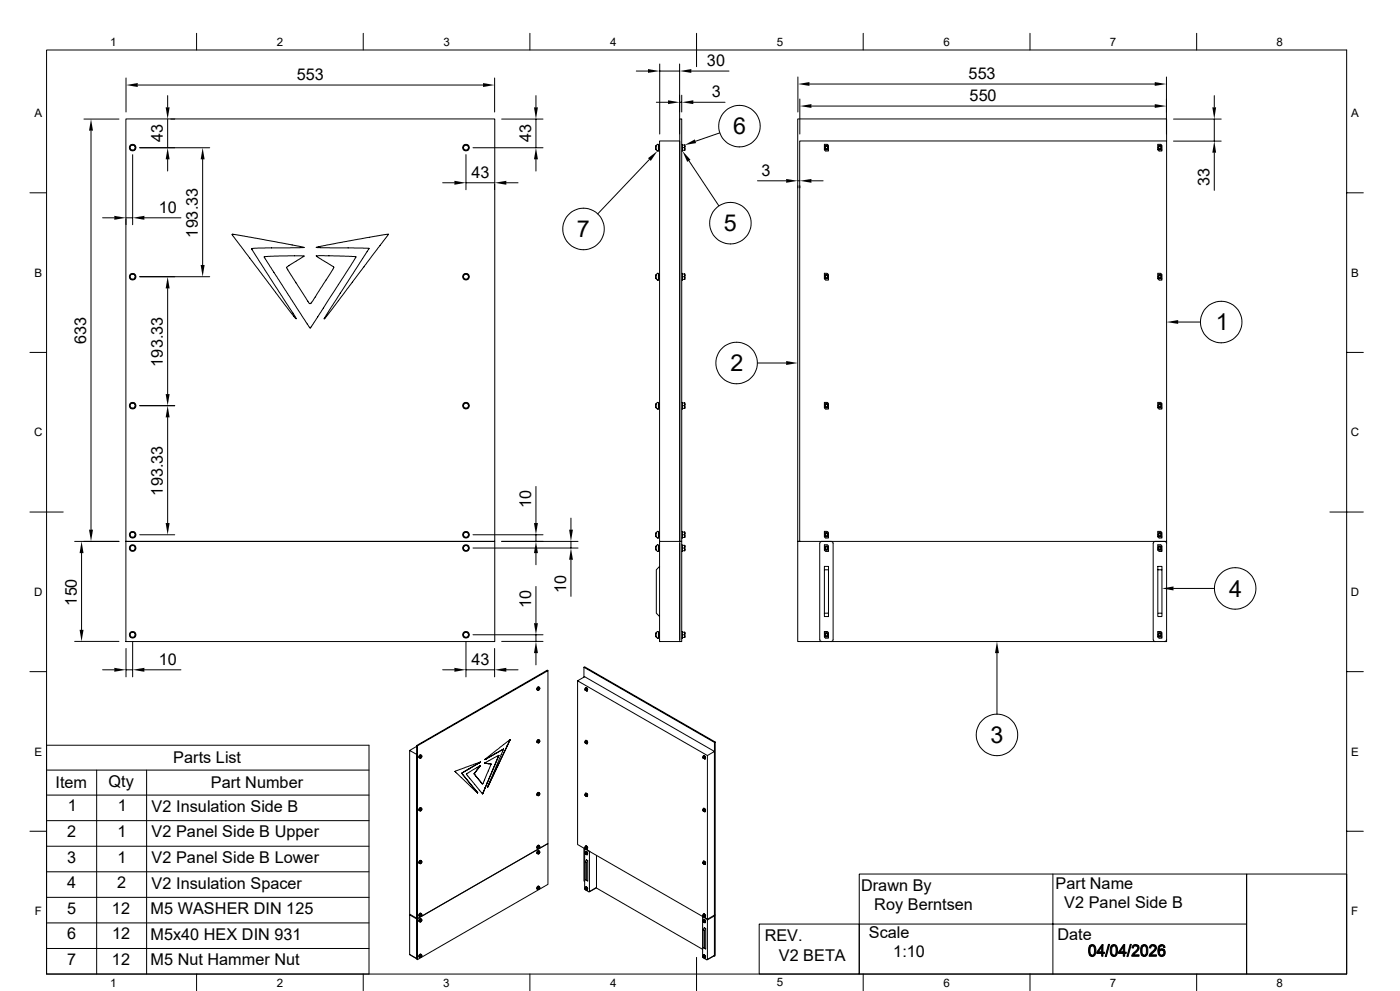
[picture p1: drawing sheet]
<svg xmlns="http://www.w3.org/2000/svg" width="420mm" height="297mm" viewBox="0 0 420 297" stroke-linecap="round" stroke-linejoin="round" font-family="sans-serif">
<g fill="none" stroke="#000" stroke-width=".3">
<path d="M14 15h390v276.9h-390zM59 10v5M109 10v5M159 10v5M197.9 19.2v21M203.9 19.2v21M209 10v10M259 10v5M309 10v5M359 10v5M25.2 35.7h10.5M27.3 39.2v119.5"/>
<path d="M37.8 35.6h110.6v126.7h-110.6v30h110.6v-30h-110.6zM37.8 23.4v10.2M41.3 25.5h103.6M50.3 28.7v3.5M50.3 35.7v8.6M51.2 35.7h1.2M148.4 23.4v10.2M150.5 35.7h12.4M160.8 28.7v3.5M160.8 35.7v8.6M190.9 21.3h3.5M196.9 30.6h3.5"/>
<path d="M197.9 21.3h6M203.9 30.6h.6M203.9 35.6h.6v126.7h-.6zM204.5 28.5v5.1M207.4 21.3h11.3M208 30.6h9.5M215.9 39.8l-7.2 2.5M239.4 23.1v10.5M239.9 29.7v10.5M242.8 25.2h103.6M243.4 31.8h103M349.9 23.1v17.1"/>
<path d="M352 35.7h14.4M364.3 28.7v3.5M364.3 35.7v6.6M9 57.8h5M39.8 46.4v21M41.9 44.3h21M50.3 47.8v3.5M60.8 47.8v31.6M132.8 54.8h3.5M139.8 46.4v10.5M139.8 54.8h8.6M141.9 44.3h21"/>
<path d="M148.4 55.2v1.7M151.9 54.8h3.5M160.8 47.8v3.5M194.8 47.8l-15.5 16.3M196.8 43.8v.9M196.9 43.6l.6-.3v2l-.7-.4zM197.5 43.6h.2v1.3h-.2M197.7 43.8h.2M197.7 44.7h.2M197.9 42.2h6v120.1h-6zM204.5 43.3h.2v2h-.2M204.7 43.5h.7v.3v.4h-.7"/>
<path d="M205.4 43.5v1.5h-.7M205.4 44.2v.8M206.7 48.2l8.9 13.5M227.2 54.2h8.6M239.4 55.7v.6M239.4 54.2h.5M239.9 42.2h110.1v120.1h-110.1zM239.9 55.7v.6M243.4 54.2h3.5M247.3 43.6h1.2v1.3M247.4 44.9h1.1v.4h-.8zM248.2 43.9l.2 .3-.2 .4"/>
<path d="M248.5 43.6l-.4-.3h-.8v1.6M347.3 43.6h1.3v1.3M347.4 44.1v.3M347.4 44.1l.4-.4 .5 .2-.5-.1-.3 .3 .1 .6h.6h-.5l-.3-.3M348.2 43.9l.2 .3-.2 .4M348.5 43.6l-.4-.3h-.8v1.6h1.3v.4h-.8l-.4-.4M350 42.2v-6.6h-110.7v126.7h.6h-.6v30h110.7v-30M352 42.3h14.4M364.3 45.8v11.3M404 57.8h5M30.8 65.3h3.5M37.8 65.6v1.8"/>
<path d="M37.8 65.3h2M43.3 65.3h11M69.6 70.2l21.6 3.9-15.3 .3a.33 .33 0 0 0-.4 .2 .33 .33 0 0 0 .3 .5l13.1 20.4-3.6-4.4zM79.2 77l4.5-.3 7.5 .1-5.3 3.4 6.6 10.4 .6 .4 .8-.9 6.3-10-5.3-3.4 11.7 .2a.37 .37 0 0 1 .1 .4 .37 .37 0 0 1-.2 .3l-13.5 20.7zM94.9 74.1l12.4-2.4 9.2-1.5-19.2 25.4 13.4-21.2zM41.9 82.9h21M50.3 86.4v31.7M196.8 82.4v1M197 82.1l.5-.2v2h-.3l-.4-.4v-1.2zM197.5 82.3h.2v1.2h-.2M197.7 82.4h.2M197.7 83.4h.2"/>
<path d="M204.5 81.9h.2v2h-.2M204.7 82.1h.7v.4v.4h-.7M205.4 82.1v1.6h-.7M205.4 82.9v.8M247.3 82.3h1.2v1.2M247.4 83.5h1.1v.4h-.9zM248.1 82l.4 .3M248.1 81.9h-.8v1.6M248.2 82.6l.2 .3-.2 .4M347.3 82.3h1.3v1.2M347.4 82.8v.3M347.4 82.8l.3-.4h.4l.2 .1h-.7l-.1 .6 .4 .3 .4-.1-.5 .1-.4-.3"/>
<path d="M348.1 82l.4 .3M348.1 81.9h-.8v1.6h1.3v.4h-1l-.2-.4M348.2 82.6l.2 .3-.2 .4M353.4 96.5h6.7M9 105.6h5M227.2 108.8h8.6M404 105.6h5M41.9 121.6h10.5M50.3 125.1v31.7M196.8 121.1v1M196.9 120.9l.6-.3v2l-.7-.4zM197.5 121h.2v1.2h-.2"/>
<path d="M197.7 121.1h.2M197.7 122.1h.2M204.5 120.6h.2v2h-.2M204.7 120.8h.7v.4v.4h-.7M205.4 120.8v1.6h-.7M205.4 121.6v.8M247.3 121h1.2v1.2M247.4 122.2h1.1v.4h-.8zM248.2 121.2l.2 .4-.2 .3M248.5 121l-.4-.4h-.8v1.6M347.3 121h1.3v1.2M347.4 121.5v.2"/>
<path d="M347.4 121.5l.4-.4 .5 .1-.4-.1-.4 .3 .1 .6h.6l-.5 .1-.3-.3M348.2 121.2l.2 .4-.2 .3M348.5 121l-.4-.4h-.8v1.6h1.3v.4h-.8l-.4-.4M9 153.5h10M160.8 145.8v11M171.3 155.3v3.5M196.8 159.8v.9M197 159.4l.5-.1v1.9l-.7-.3v-1.2zM197.5 159.7h.2v1.2h-.2M197.7 159.8h.2M204.5 159.3h.2v1.9h-.2M204.7 159.5h.7v.3v.5h-.7"/>
<path d="M205.4 159.5v1.6h-.7M247.3 159.7h1.2v1.2M248.1 159.3l.4 .4M248.1 159.3h-.8v1.6M248.2 159.9l.2 .4-.2 .3M347.3 159.7h1.3v1.2M348.1 159.3l.4 .4M348.1 159.3h-.8v1.6h1.3v.3h-.8l-.4-.3M348.2 159.9l.2 .4-.2 .3M398.9 153.5h10.1M22.4 162.3h13.3M24.5 165.8v23"/>
<path d="M41.9 160.3h10.5M141.9 160.3h21M141.9 164.3h31.5M150.5 162.3h22.9M160.8 160.3v2M160.8 165.8v3.4M160.8 175.8v11M171.3 162.3v2M171.3 167.8v10.9M197.5 163.7v1.6h-.3l-.5-.7 .1-.8M197.5 163.7v-.4h-.3l-.4 .4v1.1M197.5 163.7h.2v1.1h-.2"/>
<path d="M197.7 160.7h.2M197.7 163.8h.2M197.7 164.8h.2M197.9 169.8l-1 1v13l1 1M197.9 162.3v30h6M203.9 162.3h.6v30h-.6zM203.9 162.8v29M204.5 163.3h.2v2h-.2M204.7 163.4h.7v.4v.5h-.7M205.4 160.3v.8M205.4 163.4v1.7h-.7M205.4 164.3v.8"/>
<path d="M245.9 162.8v29M246 162.8l.4-.5h3l.5 .5M247.3 164.8h1.2v.5h-.8M247.3 163.7h1.2v1.1M247.3 170.8h1.2v13M247.4 160.9h1.1v.3h-.8zM247.4 164.8l.3 .4M248.2 163.9l.2 .4-.2 .3M248.5 163.7l-.4-.4h-.8v1.5M248.5 170.8v-1h-1.2v14M249.9 162.8v29M347.3 163.7h1.3v1.1"/>
<path d="M347.3 170.8h1.3v13M347.4 160.1v.3M347.4 164.8l.4 .4M347.4 164.1v.3M347.4 160.1l.5-.4 .4 .2-.5-.1-.3 .3 .2 .6h.5l-.4 .1-.4-.4M347.4 164.1l.4-.4 .5 .2-.4-.2-.4 .4 .1 .6h.6l-.5 .1-.3-.4M348.2 163.9l.2 .4-.2 .3M348.5 163.7l-.4-.4h-.8v1.5h1.3v.5h-.8M348.6 170.8v-1h-1.3v14M349.9 162.8l-.4-.5h-3l-.5 .5-.1 29 .6 .4M352 176.4h12.3M22.4 192.2h13.3"/>
<path d="M37.8 194.4v8.5M39.8 192.4v10.5M139.8 192.4v10.5M141.9 190.2h21M148.4 194.4v8.5M150.5 192.2h12.4M160.8 190.2v2M160.8 195.7v3.6M175.2 200l39.1 22.5 .2-.1v51.8l-.2 .1v-51.8M196.8 189.8v1M196.9 189.6l.6-.3v2l-.7-.4zM197.5 189.7h.2v1.2h-.2"/>
<path d="M197.7 189.8h.2M197.7 190.8h.2M204.5 189.3h.2v2h-.2M204.7 189.5h.7v.3v.4h-.7M205.4 189.5v1.6h-.7M205.4 190.2v.9M246 191.8l.4 .4M247.3 183.8h1.2v1h-1.2zM247.3 189.7h1.2v1.2M247.4 190.9h1.1v.4h-.8zM247.4 190.4l.2-.6 .7 .1-.5-.1-.4 .3 .2 .6h.6l-.6 .1-.2-.4M248.2 189.9l.2 .3-.2 .4"/>
<path d="M248.5 189.7l-.4-.4h-.8v1.6M249.9 191.8l-.5 .4M299.1 195.7v18.3M347.3 183.8h1.3v1h-1.3zM347.3 189.7h1.3v1.2M347.4 190.1v.3M347.4 190.1l.4-.4 .5 .2-.5-.1-.3 .3 .2 .6h.5l-.5 .1-.3-.4M348.2 189.9l.2 .3-.2 .4M348.5 189.7l-.4-.4h-.8v1.6h1.3v.4h-.8l-.4-.4M349.9 191.8l-.4 .4M9 201.3h5M30.8 200.7h3.5"/>
<path d="M37.8 200.7h2M43.3 200.7h11M132.8 200.7h3.5M139.8 200.7h8.6M151.9 200.7h3.5M161.2 206.1l.3 .1-.2 .4-.2-.1zM161.2 206.1l.6-.1-.3 .2M161.3 206.6l.2 .3M161.5 205.9a.56 .56 0 0 0-.3 .9M161.5 206.3l.2-.1a.26 .26 0 0 1 .2 .4 .26 .26 0 0 1-.5-.1zM161.6 205.8l.1 .1M161.7 206a.42 .42 0 0 0-.5 .2 .42 .42 0 0 0 .1 .6"/>
<path d="M161.8 206l.2 .3-.3 .5-.2 .1-.4-.4M164.4 201v51.8l-39.2 22.5 39.2-22.5v12.2l-39.2 22.6M173.3 204l38.9 22.4 2.1-1.2v49.1l-2.1 1.2v-49.1M175.2 202.9v-2.9l.2-.1 39.1 22.5M175.5 206.3l.4 .3v.5M175.6 206.6l.3 .1-.2 .2M175.6 206.6h.1M175.6 206.7l.1-.2 .2 .4M175.6 206.5v.1M175.6 206.6l.3 .3M175.6 206.5h.1M175.6 206.5l.1 .4z"/>
<path d="M175.7 206.1l-.2 .7 .6 .3-.5-.3M175.7 206.9h.1M175.7 206.1l.4 .1zM175.7 206.9h.2M175.9 206.9h.1M175.9 206.3v.2M176.1 206.2l.1 .2M176.1 206.3l.2 .4M176.2 206.4v.4M176.2 206.4l-.3 .2M176.2 206.4l-.1 .7M404 201.3h5"/>
<path d="M14 238.3h96.7M14 230.8h96.7M14 223.4h96.7v68.5h-96.7zM29 230.8v61.1M44 230.8v61.1M125 223.7l-2.1 1.2 2.1 1.2v49.1l-2.1-1.2v-49.1M125 223.4v51.8l.2 .1v-51.8l-.2-.1 39.2-22.5 .2 .1-39.2 22.5M125.9 226.5l.2 .1-.2 .4-.2-.1zM125.9 226.5l.3-.2 .2 .1-.3 .2M125.9 227l.2 .2M126.2 226.2a.56 .56 0 0 0-.4 .9M126.2 226.2l.1 .1"/>
<path d="M126.3 226.5a.26 .26 0 0 1 .2 .4 .26 .26 0 0 1-.5 0zM126.3 226.4a.42 .42 0 0 0-.5 .2 .42 .42 0 0 0 .1 .5M126.4 226.4l.2 .3-.3 .5h-.2l-.4-.3M138.6 231.8v.1M138.6 231.7v.2M138.6 231.7v.1M138.6 231.9l4.3 5.2M138.6 231.9h.1M138.6 231.9l4.4 5.3M140.6 230.4l-2 1.3M140.6 230.4l.1 .1M140.7 230.5l-2.1 1.3"/>
<path d="M142.2 231.9l.2 .2M142.2 231.9h.1M142.3 231.9l.1 .3M142.4 232.1l.9 1.1M142.4 232.1v.1M142.4 232.2l.9 1M142.5 231.5l-.3 .4M142.5 231.5v.1M142.5 231.6l-.2 .3M142.9 237.1l.4 .5M142.9 237.1l.1 .1M143 237.2l.3 .4"/>
<path d="M143.2 230.6l-.7 .9M143.2 230.6h.1M143.3 233.2l1.2 1.6M143.3 230.6l-.8 1M143.3 233.2h.1M143.7 228.7l-3 1.8M143.7 228.6l-3.1 1.8M143.7 228.6v.1M144.1 228.4l-.4 .2M144.1 229.5l-.9 1.1M144.1 228.4l-.4 .3M144.1 228.4l-7.2 2.6a.28 .28 0 0 0-.4 .2 .28 .28 0 0 0 .3 .3l6.5 6.1"/>
<path d="M144.1 229.4l-.8 1.2M144.1 229.4l-4.2 2.6 4.9 5.9M144.1 228.4h.1M144.1 229.4h.1M144.5 234.8l.2 .1M144.5 234.8h.1M144.7 237.9h.1M144.8 237.8l-.1 .1M144.8 237.8h.1M144.9 237.8l-.1 .1M145.4 228.7l1.1 .2M145.5 236.1l-.7 1.7"/>
<path d="M145.5 236.1h.1M145.6 236.1l-.7 1.7M145.8 227.4l-.3 .2M145.8 227.4v.1M146.1 234.7l-.6 1.4M146.1 234.7h.1M146.2 234.7l-.6 1.4M146.5 228.9l.8 .1M146.5 228.9h.1M147.3 229l-2.3 5.6-.2 .3-.3-.1M147.3 229h.1M147.7 230.8l-1.6 3.9"/>
<path d="M147.7 232.8l-1.4 3M147.7 230.8h.1M147.7 232.8h.1M147.8 230.8l-1.6 3.9M147.8 232.8l-1.5 3M148.8 225.8l-3 1.7M148.8 225.8l-3 1.6M148.8 225.8h.1M149.2 229.7l-1.5 3.1M149.2 229.7h.1M149.3 229.7l-1.5 3.1M149.6 226.4l-1.8 4.4"/>
<path d="M149.6 226.4l-1.9 4.4M149.6 226.4h.1M149.6 226.4l-4.2 2.3M150.5 227.1l-1.3 2.6M150.5 227.1h.1M150.5 227.1l-1.2 2.6M151 224.5l-2.2 1.3M151 224.5l-4.7 11.3M151 224.5h.1M152.1 223.5l-1.6 3.6M152.1 223.5h.1M152.2 223.5l-1.7 3.6"/>
<path d="M153 221.7l-.9 1.8M153.1 221.7l-.9 1.8M153.1 221.7l-7.7 6 .4-.2M153.1 221.7h.1M161.2 221.9l.3 .1-.2 .5-.2-.2zM161.2 237.7l.3 .2-.2 .4-.2-.2zM161.2 221.9l.4-.2 .2 .1-.3 .2M161.2 237.7l.4-.2 .2 .2-.3 .2M161.3 222.5l.2 .2M161.3 238.3l.2 .2M161.5 221.7a.59 .59 0 0 0-.3 .9M161.5 237.5a.56 .56 0 0 0-.3 .9"/>
<path d="M161.6 221.7h.1M161.6 237.5h.1M161.7 222a.26 .26 0 0 1 .2 .4 .26 .26 0 0 1-.5 0zM161.7 237.8a.26 .26 0 0 1 .2 .4 .26 .26 0 0 1-.5 0zM161.7 221.8a.42 .42 0 0 0-.5 .2 .42 .42 0 0 0 .1 .5M161.7 237.7a.42 .42 0 0 0-.5 .1 .42 .42 0 0 0 .1 .6M161.8 221.8l.2 .3-.2 .4-.3 .2-.4-.4M161.8 237.7l.2 .2-.4 .6-.5-.4M175.5 222.1l.4 .3v.5M175.5 238l.4 .2v.5M175.6 238.3h.3l-.2 .2M175.6 222.4v.1"/>
<path d="M175.6 238.2v.1M175.6 222.5l.2-.2v.4M175.6 238.4l.2 .2M175.6 222.3v.2M175.6 238.1v.2M175.6 238.2h.3l-.1 .3M175.6 238.3l.3 .2M175.6 222.3l.3 .2-.1 .3zM175.6 238.1h.1M175.6 222.4l.1 .3zM175.6 238.2l.1 .3zM175.6 222.3h.1"/>
<path d="M175.7 221.9l-.2 .7 .6 .4-.5-.4M175.7 237.7l-.2 .7 .6 .4-.3-.2M175.7 238.5h.1M175.7 222.2l-.1 .1M175.7 221.9l.4 .1zM175.7 238.5h.2M175.8 222.7h.1M175.8 238.5h.1M175.9 238.5h.1M175.9 222.1v.2l.3-.1M175.9 237.9v.3l.3-.2M176.1 222l.1 .2"/>
<path d="M176.1 237.8l.1 .2M176.1 237.8l-.4-.1 .2 .2M176.1 237.8l-.2 .1M176.1 222.1l.2 .4M176.1 237.9l.2 .4M176.2 222.2v.4M176.2 238v.4M176.2 222.2l-.1 .8M176.2 238l-.1 .8M210.9 227.2l.3 .1M210.9 227.2l.6 .3-.3-.2M210.9 226.7l.4 .2v.5"/>
<path d="M210.9 226.9a.23 .23 0 0 1 .3 0 .23 .23 0 0 1 0 .3M210.9 227h.3l-.1 .2M210.9 227h.1M210.9 226.9l.1 .3 .2 .1M211 226.8v.1M211 226.4l-.1 .8M211 226.9l.1 .3zM211 226.8h.1M211.1 227.2h.1M211.1 227.2l.1 .1M211.2 227.3h.1M211.2 227.2v.1"/>
<path d="M211.2 227.2h.1M211.3 226.7v.2l.3-.1M211.4 226.6l-.4-.2 .3 .2M211.4 226.6h-.1M211.4 226.6l.1 .2M211.5 226.7l.1 .4M211.5 226.8v.3M211.6 226.8l-.1 .7M211.6 227h.1M214.3 225.2l-38.9-22.4-2.1 1.2v49.1l38.9 22.4M9 249.1h5M14 246h96.7"/>
<path d="M14 253.6h96.7M125.9 242.3l.2 .1-.2 .4-.2-.1zM125.9 258.1l.2 .1-.2 .5-.2-.2zM125.9 242.3l.5-.1-.3 .2M125.9 258.1l.3-.2 .2 .1-.3 .2M125.9 242.8l.2 .3M125.9 258.7l.2 .2M126.1 258.4l.2-.2a.26 .26 0 0 1 .2 .4 .26 .26 0 0 1-.5 0zM126.2 242.1a.56 .56 0 0 0-.4 .9M126.2 257.9a.59 .59 0 0 0-.4 .9M126.2 242.5l.1-.1a.26 .26 0 0 1 .2 .4 .26 .26 0 0 1-.5-.1zM126.2 242l.1 .1"/>
<path d="M126.2 257.9h.1M126.3 242.2a.42 .42 0 0 0-.5 .2 .42 .42 0 0 0 .1 .6M126.3 258a.42 .42 0 0 0-.5 .2 .42 .42 0 0 0 .1 .5M126.4 242.2l.2 .3-.2 .5-.3 .1-.4-.4M126.4 258l.2 .3-.3 .5-.2 .1-.4-.4M161.2 253.5l.3 .2-.2 .4-.2-.1zM161.2 255.2l.3 .1-.2 .4-.2-.1zM161.2 253.5h.6l-.3 .2M161.2 255.2l.4-.2 .2 .1-.3 .2M161.3 254.1l.2 .2M161.3 255.7l.2 .2M161.5 253.3a.56 .56 0 0 0-.3 .9"/>
<path d="M161.5 254.9a.59 .59 0 0 0-.3 1M161.5 253.7l.2-.1a.26 .26 0 0 1 .2 .4 .26 .26 0 0 1-.5 0zM161.6 253.3h.1M161.6 254.9l.1 .1M161.7 255.3a.26 .26 0 0 1 .2 .4 .26 .26 0 0 1-.5 0zM161.7 253.5a.42 .42 0 0 0-.5 .2 .42 .42 0 0 0 .1 .5M161.7 255.1a.42 .42 0 0 0-.5 .2 .42 .42 0 0 0 .1 .5M161.8 253.5l.2 .2-.3 .6h-.2l-.4-.3M161.8 255.1l.2 .3-.2 .4-.3 .1-.4-.3M175.2 254.2v9.8l.2 .2M175.5 254.4h.1M175.5 253.7l.4 .3v.5"/>
<path d="M175.5 255.4l.4 .3v.4M175.6 255.7h.3l-.2 .2M175.6 254.1l.2-.1 .1 .2-.2 .1M175.6 255.7h.1M175.6 254v.1M175.6 255.6v.1M175.6 253.9v.2M175.6 254l.2-.1 .1 .4M175.6 254.1l.1 .2M175.6 255.6l.1-.1 .2 .4M175.6 255.7l.3 .3M175.6 258.3l.4 .2v5.3"/>
<path d="M175.6 254.5l-.2 .1v11.8l1.3 .9M175.6 254.4l1.1 .6M175.6 255.6h.1M175.6 254l.1 .3zM175.6 255.6l.1 .3zM175.6 253.9h.1M175.7 253.5l-.2 .8 .6 .3-.5-.3M175.7 255.1l-.2 .8 .6 .3-.5-.3M175.7 254.3h.1M175.7 255.9h.1M175.7 253.9h-.1M175.7 253.5l.4 .1z"/>
<path d="M175.7 255.1l.4 .2zM175.7 255.9l.2 .1M175.9 255.9v.1M175.9 253.7v.3M175.9 255.4v.2M176 258.5l.3-.6-.4-.2-.3 .6v5.3M176.1 253.7l.1 .2M176.1 255.3l.1 .2M176.1 255.4l.2 .3M176.1 253.7l.2 .4M176.2 253.9v.3M176.2 255.5v.3"/>
<path d="M176.2 253.9l-.3 .1M176.2 255.5l-.3 .2M176.2 253.9l-.1 .7M176.2 255.5l-.1 .7M176.3 257.9v6.1M176.7 255.1l.1 .2M177 255.2l-.2 .2v11.8l2.1-1.2M178.9 256.4v9.6M210.9 243l.6 .3zM210.9 258.8l.6 .3zM210.9 242.5l.4 .2v.5M210.9 258.3l.4 .3v.4"/>
<path d="M210.9 242.7l.3 .1 .1 .3M210.9 258.5a.23 .23 0 0 1 .3 0 .23 .23 0 0 1 0 .4h.1M210.9 258.6l.3 .1-.1 .2M210.9 258.6h.1M210.9 242.7l.3 .1-.1 .2M210.9 258.5v.2M210.9 242.7l.1 .3 .2 .1M210.9 258.5l.1 .3 .2 .1M211 242.7h.1M211 258.4v.1M211 242.3l.4 .1zM211 258.1h.4z"/>
<path d="M211 242.3l-.1 .7M211 258.1l-.1 .7M211 242.7l.1 .4zM211 258.5l.1 .4zM211 258.4h.1M211.1 243v.1M211.1 258.9h.1M211.1 243.1h.1M211.2 258.9h.1M211.3 242.4v.3M211.3 258.3v.2M211.4 242.4l.1 .2"/>
<path d="M211.4 258.2l.1 .2M211.5 258.3l.1 .4M211.5 242.5l.1 .4M211.5 242.6l.1 .4M211.5 258.4l.1 .3M211.6 242.6l-.1 .7M211.6 258.4l-.1 .7M211.6 242.6l-.3 .1M211.6 258.4l-.3 .2M211.6 258.7h.1M211.7 242.8l-.1 .1M404 249.1h5"/>
<path d="M14 261.3h96.7M14 268.9h96.7M14 276.6h96.7M122.9 274.2l2.1 1.2v11.9l-2.1-1.3zM122.9 274v.2M125 275.2l.2 .1v12.3l-.2-.1zM125.7 276.2h.1M125.9 273.9l.2 .1-.2 .4-.2-.1zM125.9 275.5l.2 .2-.2 .4-.2-.1zM125.9 273.9h.5l-.3 .1M125.9 275.5h.5l-.3 .2M125.9 274.4l.2 .3"/>
<path d="M125.9 276.1l.2 .3M126.2 273.7a.56 .56 0 0 0-.4 .9M126.2 275.3a.58 .58 0 0 0-.5 .8M126.2 274.1l.1-.1a.26 .26 0 0 1 .2 .4 .26 .26 0 0 1-.5 0zM126.2 275.8l.1-.2a.26 .26 0 0 1 .2 .4 .26 .26 0 0 1-.5 0zM126.2 273.7h.1M126.2 275.3h.1M126.3 273.9a.42 .42 0 0 0-.5 .1 .42 .42 0 0 0 .1 .6M126.3 275.5a.42 .42 0 0 0-.5 .2 .42 .42 0 0 0 .1 .5M126.4 273.9l.2 .3-.4 .5-.5-.4M126.4 275.5l.2 .3-.2 .4-.3 .2-.4-.4M161.1 266.4l.1 .1"/>
<path d="M161.2 265.8l.3 .1-.2 .5-.2-.2zM161.2 265.8h.6l-.3 .1M161.3 266.4l.2 .2M161.5 265.6a.58 .58 0 0 0-.4 .8M161.5 266l.2-.1a.26 .26 0 0 1 .2 .4 .26 .26 0 0 1-.5 0zM161.6 265.6h.1M161.7 265.8a.42 .42 0 0 0-.5 .1 .42 .42 0 0 0 .1 .6M161.8 265.8l.2 .2-.3 .5-.6-.3M175.5 266l.4 .3v.4M175.6 266.3l.3 .1-.2 .2M175.6 263.6l.7 .4zM175.6 266.2v.2"/>
<path d="M175.6 266.2l.3 .1-.1 .3M175.6 266.4l.3 .2M175.6 266.2h.1M175.6 266.2l.1 .4zM175.7 265.8l-.2 .7 .6 .3-.5-.3M175.7 266.6h.1M175.7 265.8l.4 .1zM175.7 266.6h.2M175.8 266.6h.1M175.9 266.6h.1M175.9 266v.2l.3-.1M176.1 265.9l.1 .2"/>
<path d="M176.1 266l.2 .4M176.2 266.1v.4M176.2 266.1l-.1 .7M176.8 267.3l2.1-1.2 31.9 18.4M176.8 267.2l-.1 .1M178.9 265.9v.1M210.8 274.9l.1-.1 1.1 .6 .2 .3M210.8 274.9v11.8M210.9 278.6l.4 .3v5.3M210.9 274.6l.6 .4zM210.9 276.2l.3 .2M210.9 274.7l-.1 .1"/>
<path d="M210.9 274.1l.4 .3v.5M210.9 275.8l.4 .2v.5M210.9 274.3l.3 .1v.3M210.9 276a.23 .23 0 0 1 .3 0 .23 .23 0 0 1 0 .3M210.9 274.4h.3l-.1 .3M210.9 276.1h.3l-.1 .2M210.9 274.4h.1M210.9 274.3v.1M210.9 276.1h.1M210.9 275.9l.1 .4 .2 .1M211 275.9h.1M211 273.9l.4 .1z"/>
<path d="M211 273.9l-.1 .7M211 275.5l-.1 .8 .6 .3-.3-.2M211 274.4l.1 .3zM211 276l.1 .3zM211 274.2l-.1 .2 .3 .3M211 274.2v.1M211.1 274.7h.1M211.1 276.3h.1M211.1 276.3l.1 .1M211.2 274.7h.1M211.2 276.4h.1M211.2 276.3v.1"/>
<path d="M211.2 276.3h.1M211.3 278.9l.4-.6-.4-.3-.4 .6v5.4M211.3 274.1v.2l.3-.1M211.3 275.7v.3l.3-.2M211.4 275.6l-.4-.1 .3 .2M211.4 275.6l-.1 .1M211.4 274l.1 .2M211.4 275.6l.1 .2M211.5 275.8l.1 .3M211.5 274.1l.2 .3M211.5 274.2l.1 .4M211.5 275.8v.4"/>
<path d="M211.6 274.2l-.1 .8M211.6 275.8l-.1 .8M211.6 276.1h.1M211.7 278.3v6.1M212.2 275.7l2.1-1.2v11.8l-2.1 1.3zM214.2 274.3l.1 .1M214.3 274.3l.2-.1v12.2l-.2 .2zM227.8 276.9h30v15h-30zM257.8 262h116.2v29.9h-116.2zM257.8 276.9h116.2M315.8 262v29.9M374 262h30v29.9h-30z"/>
<path d="M14 284.3h96.7M59 291.9v5M109 291.9v5M122.9 286l.1 .1M123 286.2l2 1.2M125.9 286.2l.2 .1-.2 .4-.2-.1zM125.9 286.2l.5-.1-.3 .2M125.9 286.7l.2 .3M126.2 286a.56 .56 0 0 0-.4 .9M126.2 285.9l.1 .1M126.2 286.3h.1a.26 .26 0 0 1 .2 .4 .26 .26 0 0 1-.5-.1zM126.3 286.1a.42 .42 0 0 0-.5 .2 .42 .42 0 0 0 .1 .6"/>
<path d="M126.4 286.1l.2 .3-.2 .5-.3 .1-.4-.4M159 291.9v5M209 286.9v10M210.8 286.8l.1 .2M210.9 284l.8 .4zM210.9 286.9l.6 .3zM210.9 286.4l.4 .2v.5M210.9 286.6h.3l.1 .4M210.9 286.7h.3l-.1 .2M210.9 286.6v.1M210.9 287.1l1.1 .6M210.9 286.6l.1 .3 .2 .1"/>
<path d="M211 286.5v.1M211 286.1l.4 .2zM211 286.1l-.1 .8M211 286.6l.1 .3zM211 286.5h.1M211.1 286.9h.1M211.1 286.9l.1 .1M211.2 286.9v.1M211.3 286.3v.3M211.4 286.3l.1 .2M211.5 286.4l.1 .4M211.5 286.5v.3"/>
<path d="M211.6 286.5l-.1 .7M211.6 286.5l-.3 .1M211.6 286.9h.1M211.6 286.7h.1M212.2 287.5l-.2 .1M214.2 286.5l.1 .1M214.2 286.5l-2.1 1.2M214.3 286.3l-.1 .1M259 291.9v5M309 291.9v5M359 291.9v5"/>
<circle cx="221.8" cy="37.8" r="6.2"/>
<circle cx="39.8" cy="44.3" r=".9"/>
<circle cx="39.8" cy="44.2" r=".77"/>
<circle cx="39.8" cy="44.2" r=".98"/>
<circle cx="139.8" cy="44.2" r=".77"/>
<circle cx="139.8" cy="44.2" r=".98"/>
<circle cx="139.8" cy="44.3" r=".9"/>
<circle cx="247.9" cy="44.3" r=".5"/>
<circle cx="247.9" cy="44.2" r=".34"/>
<circle cx="248" cy="44.2" r=".47"/>
<circle cx="347.9" cy="44.2" r=".34"/>
<circle cx="347.9" cy="44.2" r=".47"/>
<circle cx="175.1" cy="68.6" r="6.2"/>
<circle cx="219.1" cy="66.9" r="6.2"/>
<circle cx="39.8" cy="82.9" r=".92"/>
<circle cx="39.8" cy="82.9" r=".77"/>
<circle cx="39.8" cy="82.9" r=".98"/>
<circle cx="139.8" cy="82.9" r=".77"/>
<circle cx="139.8" cy="82.9" r=".98"/>
<circle cx="139.8" cy="82.9" r=".92"/>
<circle cx="247.9" cy="82.9" r=".52"/>
<circle cx="247.9" cy="82.9" r=".34"/>
<circle cx="248" cy="82.9" r=".47"/>
<circle cx="347.9" cy="82.9" r=".34"/>
<circle cx="347.9" cy="82.9" r=".47"/>
<circle cx="366.4" cy="96.5" r="6.2"/>
<circle cx="221" cy="108.8" r="6.2"/>
<circle cx="39.8" cy="121.6" r=".92"/>
<circle cx="39.8" cy="121.6" r=".77"/>
<circle cx="39.8" cy="121.6" r=".98"/>
<circle cx="139.8" cy="121.6" r=".77"/>
<circle cx="139.8" cy="121.6" r=".98"/>
<circle cx="139.8" cy="121.6" r=".92"/>
<circle cx="247.9" cy="121.6" r=".51"/>
<circle cx="247.9" cy="121.6" r=".34"/>
<circle cx="248" cy="121.6" r=".47"/>
<circle cx="347.9" cy="121.6" r=".34"/>
<circle cx="347.9" cy="121.6" r=".47"/>
<circle cx="39.8" cy="160.3" r=".92"/>
<circle cx="39.8" cy="164.3" r=".92"/>
<circle cx="39.8" cy="160.3" r=".77"/>
<circle cx="39.8" cy="164.2" r=".77"/>
<circle cx="39.8" cy="164.2" r=".98"/>
<circle cx="39.8" cy="160.3" r=".98"/>
<circle cx="139.8" cy="164.2" r=".77"/>
<circle cx="139.8" cy="160.3" r=".77"/>
<circle cx="139.8" cy="160.3" r=".98"/>
<circle cx="139.8" cy="164.2" r=".98"/>
<circle cx="139.8" cy="160.3" r=".92"/>
<circle cx="139.8" cy="164.3" r=".92"/>
<circle cx="247.9" cy="160.3" r=".51"/>
<circle cx="247.9" cy="164.3" r=".51"/>
<circle cx="247.9" cy="164.3" r=".34"/>
<circle cx="247.9" cy="160.3" r=".34"/>
<circle cx="248" cy="164.3" r=".47"/>
<circle cx="248" cy="160.3" r=".47"/>
<circle cx="347.9" cy="160.3" r=".34"/>
<circle cx="347.9" cy="164.3" r=".34"/>
<circle cx="347.9" cy="160.3" r=".47"/>
<circle cx="347.9" cy="164.3" r=".47"/>
<circle cx="370.6" cy="176.4" r="6.2"/>
<circle cx="39.8" cy="190.3" r=".9"/>
<circle cx="39.8" cy="190.2" r=".77"/>
<circle cx="39.8" cy="190.2" r=".98"/>
<circle cx="139.8" cy="190.2" r=".77"/>
<circle cx="139.8" cy="190.2" r=".98"/>
<circle cx="139.8" cy="190.3" r=".9"/>
<circle cx="247.9" cy="190.2" r=".34"/>
<circle cx="248" cy="190.2" r=".47"/>
<circle cx="347.9" cy="190.2" r=".34"/>
<circle cx="347.9" cy="190.2" r=".47"/>
<circle cx="299.1" cy="220.3" r="6.2"/>
</g>
<g fill="#000">
<path d="M27.3 35.7l.6 3.5h-1.2zM37.8 25.5l3.5-.6v1.2zM49.7 32.2h1.2l-.6 3.5zM144.9 24.9l3.5 .6-3.5 .6zM160.2 32.2h1.2l-.6 3.5zM194.4 20.7l3.5 .6-3.5 .5zM200.4 30.1l3.5 .5-3.5 .6zM203.9 21.3l3.5-.6v1.1zM204.5 30.6l3.5-.5v1.1zM239.4 25.2l3.4-.6v1.1zM239.9 31.8l3.5-.6v1.1zM346.4 31.2l3.5 .6-3.5 .5z"/>
<path d="M346.4 24.6l3.5 .6-3.5 .5zM363.7 32.2h1.1l-.5 3.5zM50.3 44.3l.6 3.5h-1.2zM60.8 44.3l.6 3.5h-1.2zM136.3 54.2l3.5 .6-3.5 .6zM148.4 54.8l3.5-.6v1.2zM160.8 44.3l.6 3.5h-1.2zM194.4 47.4l2.8-2.1-2 2.9zM204.7 45.3l2.4 2.6-.9 .6zM205.4 43.5l3-1.7 .4 1.1zM235.8 53.6l3.6 .6-3.6 .6zM239.9 54.2l3.5-.6v1.2z"/>
<path d="M364.3 42.3l.5 3.5h-1.1zM34.3 64.7l3.5 .6-3.5 .6zM39.8 65.3l3.5-.6v1.2zM60.2 79.4h1.2l-.6 3.5zM50.3 82.9l.6 3.5h-1.2zM349.9 96.5l3.5-.6v1.2zM49.7 118.1h1.2l-.6 3.5zM235.8 108.2l3.6 .6-3.6 .6zM50.3 121.6l.6 3.5h-1.2zM26.7 158.7h1.2l-.6 3.6zM49.7 156.8h1.2l-.6 3.5zM160.2 156.8h1.2l-.6 3.5z"/>
<path d="M170.7 158.7h1.2l-.6 3.6zM24.5 162.3l.6 3.5h-1.2zM160.8 162.3l.6 3.5h-1.2zM171.3 164.3l.6 3.5h-1.2zM348.5 176.4l3.5-.6v1.2zM23.9 188.8h1.2l-.6 3.4zM160.8 192.2l.6 3.5h-1.2zM160.2 186.8h1.2l-.6 3.4zM299.1 192.2l.6 3.5h-1.2zM34.3 200.2l3.5 .5-3.5 .6zM39.8 200.7l3.5-.5v1.1zM136.3 200.2l3.5 .5-3.5 .6z"/>
<path d="M148.4 200.7l3.5-.5v1.1z"/>
</g>
<g fill="#000" stroke="#000" stroke-width=".3">
<path d="M326.9 283.5h.8a1.79 1.79 0 0 0-.6 2.3l.6 .5h-.8l-.2-.4-.1-1.3z" fill-rule="evenodd"/>
<path d="M327 283.3a1.13 1.13 0 0 1 1.4 0 1.13 1.13 0 0 1 .4 1.3l-.2 1.2a.97 .97 0 0 1-.7 .8 .97 .97 0 0 1-1-.3h.8a1.62 1.62 0 0 0 .6-2.1l-.2-.6-1.2-.1z" fill-rule="evenodd"/>
<path d="M330.6 283.1h.3l-1.5 2.3h1.9v.3h-.4v.9h-.4v-.9h-1.5v-.3z" fill-rule="evenodd"/>
<path d="M330.9 283.1v2.3h-1.5h1.1v-1.6z" fill-rule="evenodd"/>
<path d="M332.5 283h.4l-1 3.7h-.3z" fill-rule="evenodd"/>
<path d="M333.3 283.6l.8-.1a1.9 1.9 0 0 0-.5 2.4l.6 .4h-.8l-.2-.3-.1-1.6z" fill-rule="evenodd"/>
<path d="M333.5 283.3h.1a1.28 1.28 0 0 1 1.4 .3 1.28 1.28 0 0 1 .2 1.4l-.1 .9a.96 .96 0 0 1-.7 .8 .96 .96 0 0 1-1-.4h.8a1.73 1.73 0 0 0 .6-2.2l-.3-.5-1.1-.1z" fill-rule="evenodd"/>
<path d="M337.4 283.1v2.3h-1.4h1v-1.6z" fill-rule="evenodd"/>
<path d="M337.1 283.1h.3l-1.4 2.3h1.9v.3h-.5v.9h-.4v-.9h-1.5v-.3z" fill-rule="evenodd"/>
<path d="M339 283h.4l-1 3.7h-.3z" fill-rule="evenodd"/>
<path d="M339.9 283.3h.2a1.17 1.17 0 0 1 1.4 .1l-1 .1-.5 .6h-.4z" fill-rule="evenodd"/>
<path d="M340.7 283.5l.8-.1a1.95 1.95 0 0 1-1.2 2.5l-.2 .3h1.6v.4h-2.2l.2-.6 1.2-1.1a.73 .73 0 0 0 .4-.8 .73 .73 0 0 0-.6-.6z" fill-rule="evenodd"/>
<path d="M342.4 283.6l.8-.1a1.9 1.9 0 0 0-.5 2.4l.6 .4h-.8l-.2-.3-.1-1.6z" fill-rule="evenodd"/>
<path d="M342.6 283.3h.1a1.28 1.28 0 0 1 1.4 .3 1.28 1.28 0 0 1 .2 1.4l-.1 .9a.96 .96 0 0 1-.7 .8 .96 .96 0 0 1-1-.4h.9l.3-.3 .2-1.5a.82 .82 0 0 0-.7-1h-.7z" fill-rule="evenodd"/>
<path d="M345.1 283.3h.2a1.17 1.17 0 0 1 1.4 .1l-1 .1-.5 .6h-.4z" fill-rule="evenodd"/>
<path d="M345.9 283.5l.8-.1a1.95 1.95 0 0 1-1.2 2.5l-.2 .3h1.6v.4h-2.2l.3-.7 1.1-1a.73 .73 0 0 0 .4-.8 .73 .73 0 0 0-.6-.6z" fill-rule="evenodd"/>
<path d="M347.6 283.5h.9a1.09 1.09 0 0 0-.7 1.3h.3a.83 .83 0 0 0-.3 .9 .83 .83 0 0 0 .7 .6l.7 .1a1.25 1.25 0 0 1-1.5-.1 1.25 1.25 0 0 1-.4-1.4z" fill-rule="evenodd"/>
<path d="M347.9 284.6a1.04 1.04 0 0 1 1.4 0l-1.5 .2z" fill-rule="evenodd"/>
<path d="M347.9 283.3a.99 .99 0 0 1 1-.2 .99 .99 0 0 1 .6 .9h-.4l-.2-.5z" fill-rule="evenodd"/>
<path d="M348.5 284.7l.8-.1 .2 .6-.3 1.1h-.7a.8 .8 0 0 0 .6-.8 .8 .8 0 0 0-.6-.8z" fill-rule="evenodd"/>
</g>
<g font-size="7">
<text x="219.9" y="40.3">6</text>
<text x="173.1" y="71.1">7</text>
<text x="217.2" y="69.3">5</text>
<text x="364.7" y="99">1</text>
<text x="219.2" y="111.3">2</text>
<text x="368.7" y="178.9">4</text>
<text x="297.2" y="222.7">3</text>
</g>
<g font-size="4.9">
<text x="212.1" y="19.8">30</text>
<text x="290.6" y="23.7">553</text>
<text x="89" y="24">553</text>
<text x="213.6" y="29.2">3</text>
<text x="290.9" y="30.3">550</text>
<text x="48.9" y="42.6" transform="rotate(-90 48.9 42.6)">43</text>
<text x="159.3" y="42.6" transform="rotate(-90 159.3 42.6)">43</text>
<text x="141.4" y="53.3">43</text>
<text x="228.4" y="52.7">3</text>
<text x="362.8" y="55.9" transform="rotate(-90 362.8 55.9)">33</text>
<text x="47.7" y="63.8">10</text>
<text x="59.4" y="71.2" transform="rotate(-90 59.4 71.2)">193.33</text>
<text x="25.8" y="103" transform="rotate(-90 25.8 103)">633</text>
<text x="48.9" y="109.9" transform="rotate(-90 48.9 109.9)">193.33</text>
<text x="48.9" y="148.5" transform="rotate(-90 48.9 148.5)">193.33</text>
<text x="159.3" y="152.4" transform="rotate(-90 159.3 152.4)">10</text>
<text x="169.8" y="177.8" transform="rotate(-90 169.8 177.8)">10</text>
<text x="23" y="181.5" transform="rotate(-90 23 181.5)">150</text>
<text x="159.3" y="182.4" transform="rotate(-90 159.3 182.4)">10</text>
<text x="47.7" y="199.3">10</text>
<text x="141.4" y="199.3">43</text>
<text x="52" y="228.8">Parts List</text>
<text x="16.6" y="236.3">Item</text>
<text x="32.6" y="235.8">Qty</text>
<text x="63.2" y="236.3">Part Number</text>
<text x="20.3" y="243.2">1</text>
<text x="35.3" y="243.2">1</text>
<text x="45.5" y="243.3">V2 Insulation Side B</text>
<text x="20.2" y="250.9">2</text>
<text x="35.3" y="250.9">1</text>
<text x="45.5" y="251">V2 Panel Side B Upper</text>
<text x="20.1" y="258.5">3</text>
<text x="35.3" y="258.5">1</text>
<text x="45.5" y="258.7">V2 Panel Side B Lower</text>
<text x="20.2" y="266.2">4</text>
<text x="35.2" y="266.2">2</text>
<text x="45.5" y="266.4">V2 Insulation Spacer</text>
<text x="258.3" y="267">Drawn By</text>
<text x="316.7" y="266.6">Part Name</text>
<text x="20.1" y="273.9">5</text>
<text x="33.6" y="273.9">12</text>
<text x="45.1" y="274">M5 WASHER DIN 125</text>
<text x="262.3" y="272.8">Roy Berntsen</text>
<text x="319.3" y="272.2">V2 Panel Side B</text>
<text x="20.2" y="281.5">6</text>
<text x="33.6" y="281.5">12</text>
<text x="45.1" y="281.6">M5x40 HEX DIN 931</text>
<text x="229.4" y="281.9">REV.</text>
<text x="260.6" y="281.2">Scale</text>
<text x="317.2" y="281.7">Date</text>
<text x="233.7" y="287.9">V2 BETA</text>
<text x="268" y="286.8">1:10</text>
<text x="20.1" y="289.2">7</text>
<text x="33.6" y="289.2">12</text>
<text x="45.1" y="289.3">M5 Nut Hammer Nut</text>
</g>
<g font-size="3.5">
<text x="33" y="13.7">1</text>
<text x="83" y="13.7">2</text>
<text x="133" y="13.7">3</text>
<text x="183" y="13.7">4</text>
<text x="233" y="13.7">5</text>
<text x="283" y="13.7">6</text>
<text x="333" y="13.7">7</text>
<text x="383" y="13.7">8</text>
<text x="10.3" y="35.1">A</text>
<text x="405.3" y="35.1">A</text>
<text x="10.3" y="83">B</text>
<text x="405.3" y="83">B</text>
<text x="10.2" y="130.8">C</text>
<text x="405.2" y="130.8">C</text>
<text x="10.2" y="178.6">D</text>
<text x="405.2" y="178.6">D</text>
<text x="10.3" y="226.4">E</text>
<text x="405.3" y="226.4">E</text>
<text x="10.4" y="274.3">F</text>
<text x="405.4" y="274.3">F</text>
<text x="33" y="295.7">1</text>
<text x="83" y="295.7">2</text>
<text x="133" y="295.7">3</text>
<text x="183" y="295.7">4</text>
<text x="233" y="295.7">5</text>
<text x="283" y="295.7">6</text>
<text x="333" y="295.7">7</text>
<text x="383" y="295.7">8</text>
</g>
</svg>
